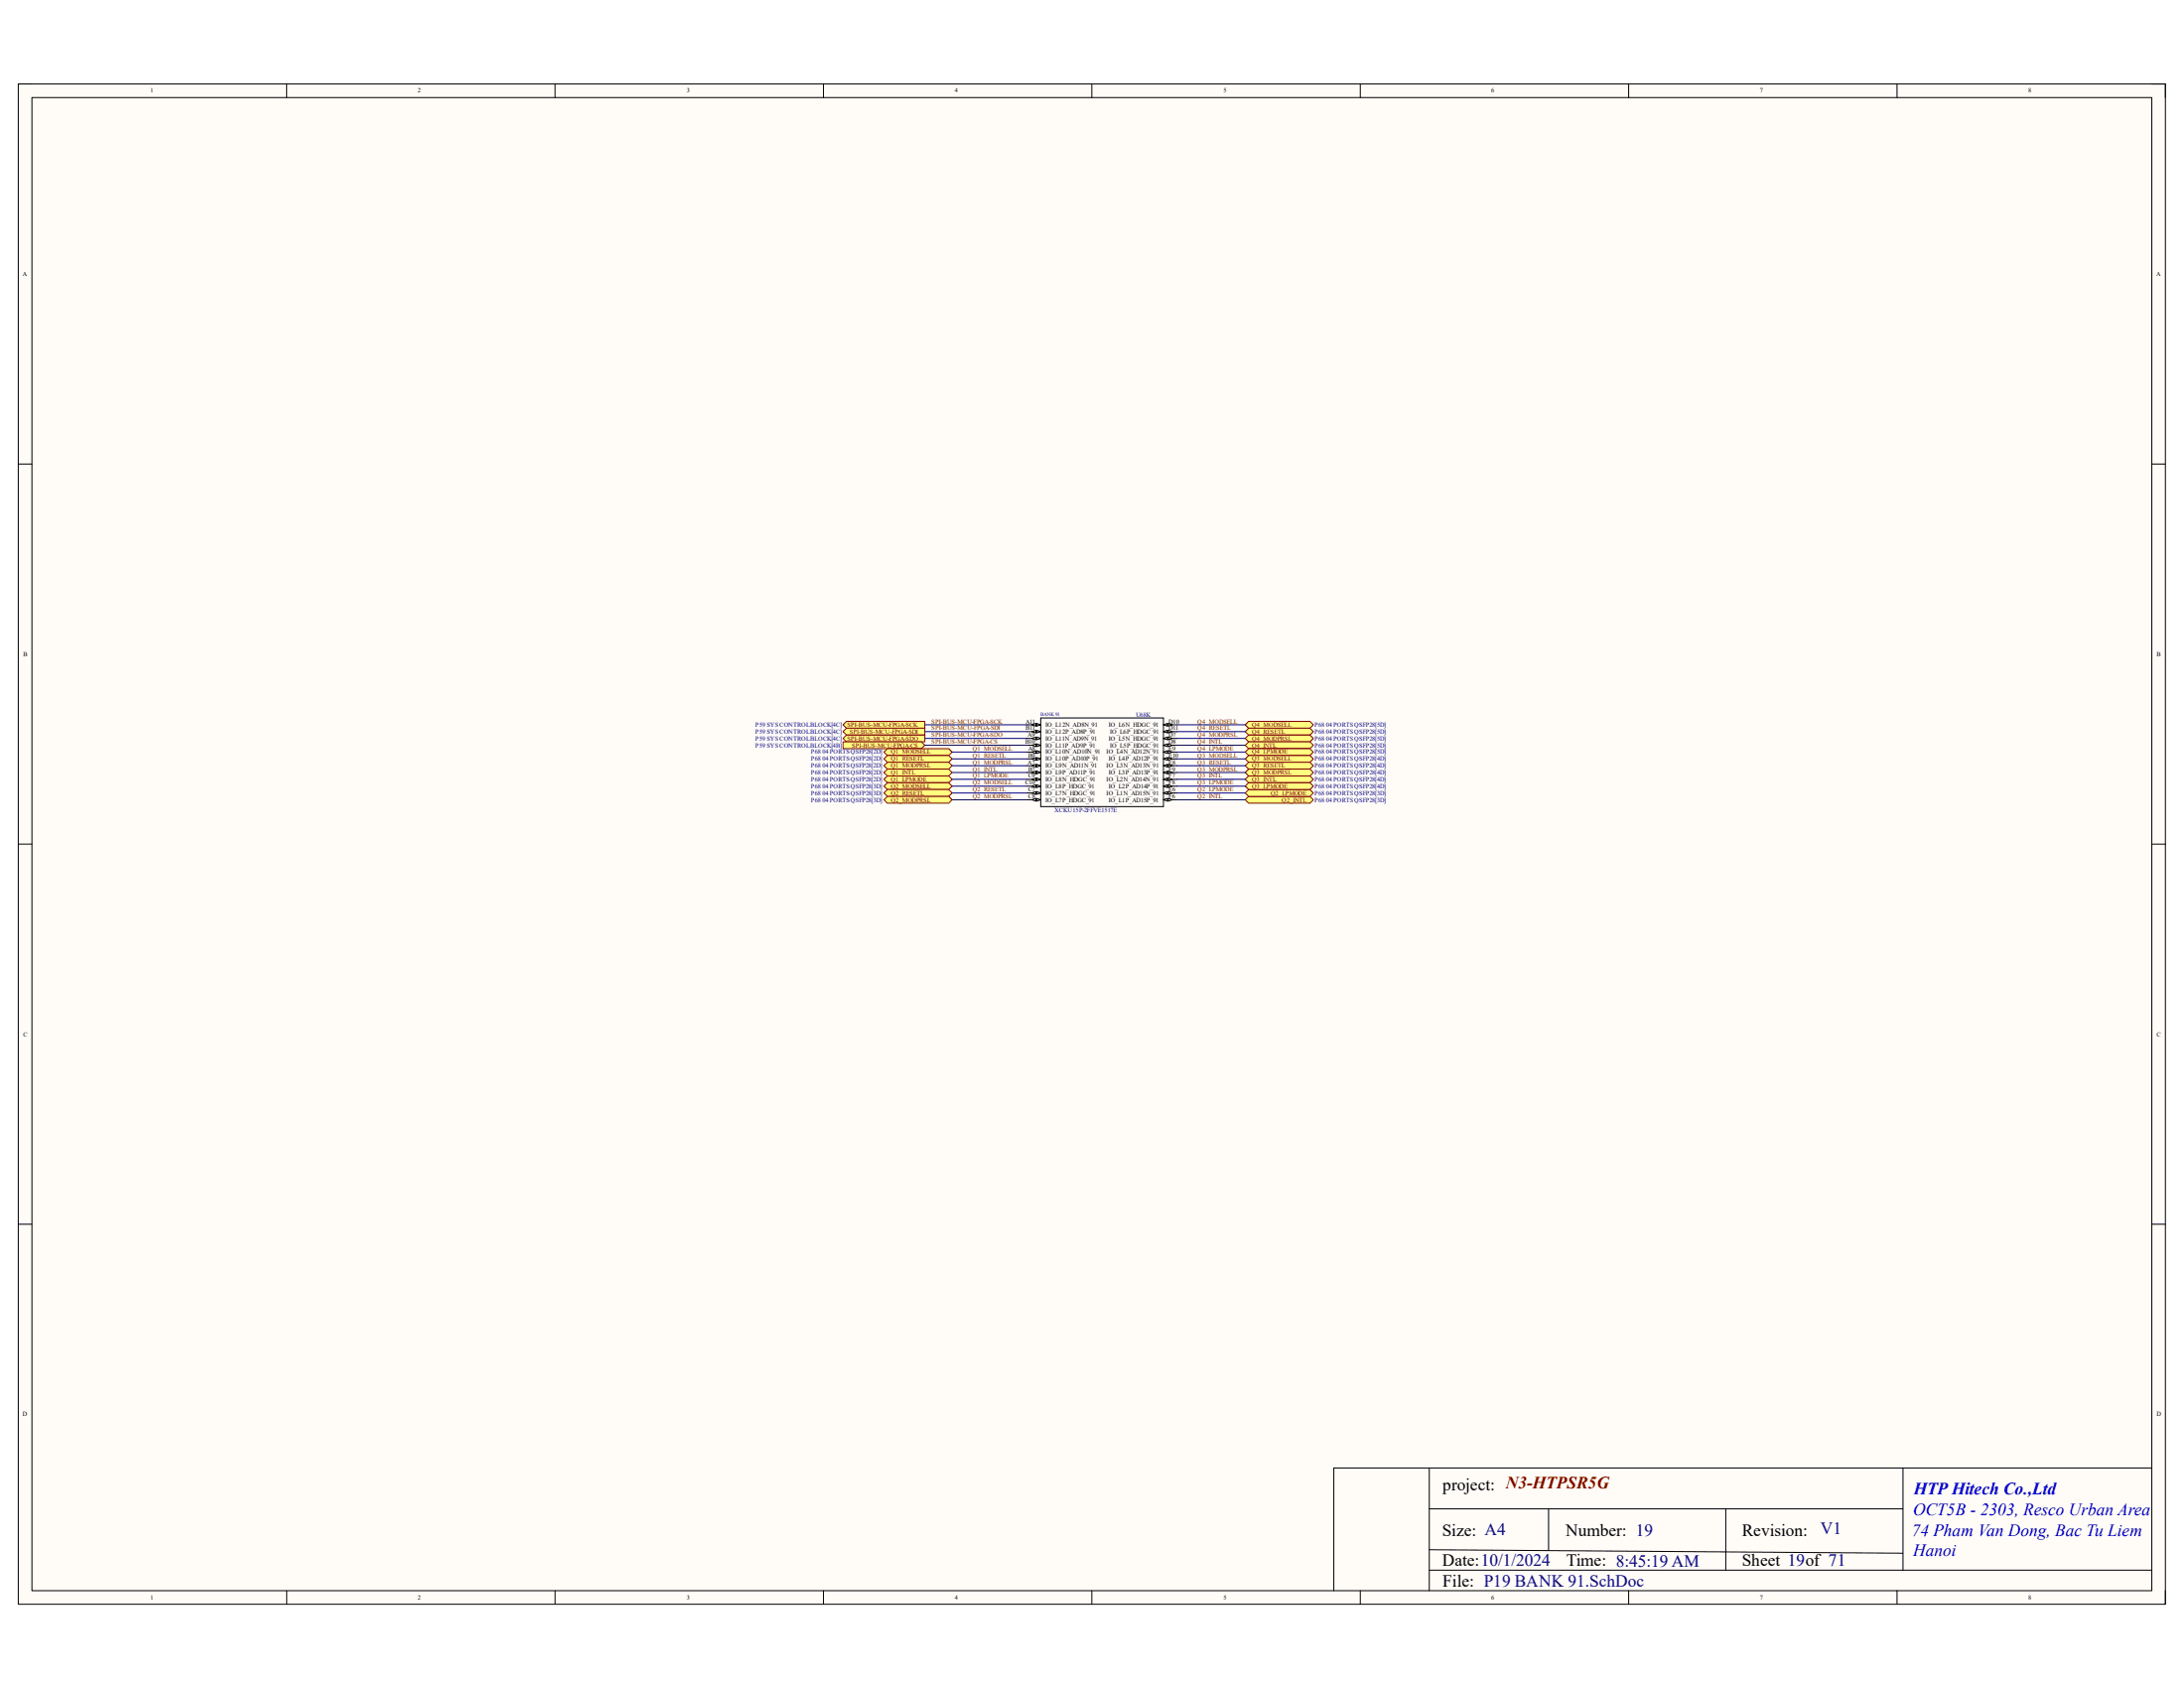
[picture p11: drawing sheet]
<svg xmlns="http://www.w3.org/2000/svg" width="279mm" height="216mm" viewBox="0 0 279 216" stroke-linecap="round" stroke-linejoin="round" font-family="sans-serif">
<path d="M2.3 10.7h274.7v194.5h-274.7z" fill-rule="evenodd" fill="#fffcf8"/>
<path d="M2.3 10.7h274.7v194.5h-274.7z" fill="none" stroke="#000" stroke-width=".13"/>
<path d="M4.1 12.5h271.2v191h-271.2z" fill-rule="evenodd" fill="#fffcf8"/>
<g fill="none" stroke="#000" stroke-width=".13">
<path d="M2.3 10.7h1.8M4.1 12.5h271.2v191h-271.2zM36.7 10.7v1.8M71 10.7v1.8M105.3 10.7v1.8M139.7 10.7v1.8M174 10.7v1.8M208.4 10.7v1.8M242.7 10.7v1.8M275.3 10.7h1.7v1.8M2.3 59.3h1.8M275.3 59.4h1.7"/>
<path d="M133.1 91.8h15.7v11.4h-15.7zM2.3 108h1.8M148.8 102.3h1.8M275.3 108h1.7M2.3 156.6h1.8M275.3 156.6h1.7M182.8 187.8v15.7M182.8 193h60.6M182.8 198.2l60.6 .5M198.1 193v5.3M220.8 193v7.8M243.4 187.8v13"/>
<path d="M275.3 187.8h-104.7v15.7M36.7 203.5v1.7M71 203.5v1.7M105.3 203.5v1.7M139.7 203.5v1.7M174 203.5v1.7M182.8 200.8h92.5M208.4 203.5v1.7M242.7 203.5v1.7M277 203.5v1.7"/>
</g>
<path d="M148.8 102.3l.6-.2v.4z" fill="#f8fcff"/>
<path d="M148.8 102.3l.6-.2v.4z" fill="none" stroke="#000" stroke-width=".13"/>
<path d="M149.4 102.1l.6 .2-.6 .2z" fill="#f8fcff"/>
<path d="M148.8 101.4h1.8M149.4 102.1l.6 .2-.6 .2z" fill="none" stroke="#000" stroke-width=".13"/>
<path d="M148.8 101.4l.6-.1v.3z" fill="#f8fcff"/>
<path d="M148.8 101.4l.6-.1v.3z" fill="none" stroke="#000" stroke-width=".13"/>
<path d="M149.4 101.3l.6 .1-.6 .2z" fill="#f8fcff"/>
<path d="M148.8 100.6h1.8M149.4 101.3l.6 .1-.6 .2z" fill="none" stroke="#000" stroke-width=".13"/>
<path d="M148.8 100.6l.6-.2v.3z" fill="#f8fcff"/>
<path d="M148.8 100.6l.6-.2v.3z" fill="none" stroke="#000" stroke-width=".13"/>
<path d="M149.4 100.4l.6 .2-.6 .1z" fill="#f8fcff"/>
<path d="M148.8 99.7h1.8M149.4 100.4l.6 .2-.6 .1z" fill="none" stroke="#000" stroke-width=".13"/>
<path d="M148.8 99.7l.6-.2v.4z" fill="#f8fcff"/>
<path d="M148.8 99.7l.6-.2v.4z" fill="none" stroke="#000" stroke-width=".13"/>
<path d="M149.4 99.5l.6 .2-.6 .2z" fill="#f8fcff"/>
<path d="M148.8 98.8h1.8M149.4 99.5l.6 .2-.6 .2z" fill="none" stroke="#000" stroke-width=".13"/>
<path d="M148.8 98.8l.6-.2v.4z" fill="#f8fcff"/>
<path d="M148.8 98.8l.6-.2v.4z" fill="none" stroke="#000" stroke-width=".13"/>
<path d="M149.4 98.6l.6 .2-.6 .2z" fill="#f8fcff"/>
<path d="M148.8 97.9h1.8M149.4 98.6l.6 .2-.6 .2z" fill="none" stroke="#000" stroke-width=".13"/>
<path d="M148.8 97.9l.6-.1v.3z" fill="#f8fcff"/>
<path d="M148.8 97.9l.6-.1v.3z" fill="none" stroke="#000" stroke-width=".13"/>
<path d="M149.4 97.8l.6 .1-.6 .2z" fill="#f8fcff"/>
<path d="M148.8 97.1h1.8M149.4 97.8l.6 .1-.6 .2z" fill="none" stroke="#000" stroke-width=".13"/>
<path d="M148.8 97.1l.6-.2v.3z" fill="#f8fcff"/>
<path d="M148.8 97.1l.6-.2v.3z" fill="none" stroke="#000" stroke-width=".13"/>
<path d="M149.4 96.9l.6 .2-.6 .1z" fill="#f8fcff"/>
<path d="M148.8 96.2h1.8M149.4 96.9l.6 .2-.6 .1z" fill="none" stroke="#000" stroke-width=".13"/>
<path d="M148.8 96.2l.6-.2v.4z" fill="#f8fcff"/>
<path d="M148.8 96.2l.6-.2v.4z" fill="none" stroke="#000" stroke-width=".13"/>
<path d="M149.4 96l.6 .2-.6 .2z" fill="#f8fcff"/>
<path d="M148.8 95.3h1.8M149.4 96l.6 .2-.6 .2z" fill="none" stroke="#000" stroke-width=".13"/>
<path d="M148.8 95.3l.6-.2v.4z" fill="#f8fcff"/>
<path d="M148.8 95.3l.6-.2v.4z" fill="none" stroke="#000" stroke-width=".13"/>
<path d="M149.4 95.1l.6 .2-.6 .2z" fill="#f8fcff"/>
<path d="M148.8 94.4h1.8M149.4 95.1l.6 .2-.6 .2z" fill="none" stroke="#000" stroke-width=".13"/>
<path d="M148.8 94.4l.6-.1v.3z" fill="#f8fcff"/>
<path d="M148.8 94.4l.6-.1v.3z" fill="none" stroke="#000" stroke-width=".13"/>
<path d="M149.4 94.3l.6 .1-.6 .2z" fill="#f8fcff"/>
<path d="M148.8 93.6h1.8M149.4 94.3l.6 .1-.6 .2z" fill="none" stroke="#000" stroke-width=".13"/>
<path d="M148.8 93.6l.6-.2v.3z" fill="#f8fcff"/>
<path d="M148.8 93.6l.6-.2v.3z" fill="none" stroke="#000" stroke-width=".13"/>
<path d="M149.4 93.4l.6 .2-.6 .1z" fill="#f8fcff"/>
<path d="M148.8 92.7h1.8M149.4 93.4l.6 .2-.6 .1z" fill="none" stroke="#000" stroke-width=".13"/>
<path d="M148.8 92.7l.6-.2v.4z" fill="#f8fcff"/>
<path d="M148.8 92.7l.6-.2v.4z" fill="none" stroke="#000" stroke-width=".13"/>
<path d="M149.4 92.5l.6 .2-.6 .2z" fill="#f8fcff"/>
<path d="M149.4 92.5l.6 .2-.6 .2zM131.4 102.3h1.7" fill="none" stroke="#000" stroke-width=".13"/>
<path d="M132.6 102.1l.5 .2-.5 .2z" fill="#f8fcff"/>
<path d="M132.6 102.1l.5 .2-.5 .2z" fill="none" stroke="#000" stroke-width=".13"/>
<path d="M132 102.3l.5-.2v.4z" fill="#f8fcff"/>
<path d="M131.4 101.4h1.7M132 102.3l.5-.2v.4z" fill="none" stroke="#000" stroke-width=".13"/>
<path d="M132.6 101.3l.5 .1-.5 .2z" fill="#f8fcff"/>
<path d="M132.6 101.3l.5 .1-.5 .2z" fill="none" stroke="#000" stroke-width=".13"/>
<path d="M132 101.4l.5-.1v.3z" fill="#f8fcff"/>
<path d="M131.4 100.6h1.7M132 101.4l.5-.1v.3z" fill="none" stroke="#000" stroke-width=".13"/>
<path d="M132.6 100.4l.5 .2-.5 .1z" fill="#f8fcff"/>
<path d="M132.6 100.4l.5 .2-.5 .1z" fill="none" stroke="#000" stroke-width=".13"/>
<path d="M132 100.6l.5-.2v.3z" fill="#f8fcff"/>
<path d="M131.4 99.7h1.7M132 100.6l.5-.2v.3z" fill="none" stroke="#000" stroke-width=".13"/>
<path d="M132.6 99.5l.5 .2-.5 .2z" fill="#f8fcff"/>
<path d="M132.6 99.5l.5 .2-.5 .2z" fill="none" stroke="#000" stroke-width=".13"/>
<path d="M132 99.7l.5-.2v.4z" fill="#f8fcff"/>
<path d="M131.4 98.8h1.7M132 99.7l.5-.2v.4z" fill="none" stroke="#000" stroke-width=".13"/>
<path d="M132.6 98.6l.5 .2-.5 .2z" fill="#f8fcff"/>
<path d="M132.6 98.6l.5 .2-.5 .2z" fill="none" stroke="#000" stroke-width=".13"/>
<path d="M132 98.8l.5-.2v.4z" fill="#f8fcff"/>
<path d="M131.4 97.9h1.7M132 98.8l.5-.2v.4z" fill="none" stroke="#000" stroke-width=".13"/>
<path d="M132.6 97.8l.5 .1-.5 .2z" fill="#f8fcff"/>
<path d="M132.6 97.8l.5 .1-.5 .2z" fill="none" stroke="#000" stroke-width=".13"/>
<path d="M132 97.9l.5-.1v.3z" fill="#f8fcff"/>
<path d="M131.4 97.1h1.7M132 97.9l.5-.1v.3z" fill="none" stroke="#000" stroke-width=".13"/>
<path d="M132.6 96.9l.5 .2-.5 .1z" fill="#f8fcff"/>
<path d="M132.6 96.9l.5 .2-.5 .1z" fill="none" stroke="#000" stroke-width=".13"/>
<path d="M132 97.1l.5-.2v.3z" fill="#f8fcff"/>
<path d="M131.4 96.2h1.7M132 97.1l.5-.2v.3z" fill="none" stroke="#000" stroke-width=".13"/>
<path d="M132.6 96l.5 .2-.5 .2z" fill="#f8fcff"/>
<path d="M132.6 96l.5 .2-.5 .2z" fill="none" stroke="#000" stroke-width=".13"/>
<path d="M132 96.2l.5-.2v.4z" fill="#f8fcff"/>
<path d="M131.4 95.3h1.7M132 96.2l.5-.2v.4z" fill="none" stroke="#000" stroke-width=".13"/>
<path d="M132.6 95.1l.5 .2-.5 .2z" fill="#f8fcff"/>
<path d="M132.6 95.1l.5 .2-.5 .2z" fill="none" stroke="#000" stroke-width=".13"/>
<path d="M132 95.3l.5-.2v.4z" fill="#f8fcff"/>
<path d="M131.4 94.4h1.7M132 95.3l.5-.2v.4z" fill="none" stroke="#000" stroke-width=".13"/>
<path d="M132.6 94.3l.5 .1-.5 .2z" fill="#f8fcff"/>
<path d="M132.6 94.3l.5 .1-.5 .2z" fill="none" stroke="#000" stroke-width=".13"/>
<path d="M132 94.4l.5-.1v.3z" fill="#f8fcff"/>
<path d="M131.4 93.6h1.7M132 94.4l.5-.1v.3z" fill="none" stroke="#000" stroke-width=".13"/>
<path d="M132.6 93.4l.5 .2-.5 .1z" fill="#f8fcff"/>
<path d="M132.6 93.4l.5 .2-.5 .1z" fill="none" stroke="#000" stroke-width=".13"/>
<path d="M132 93.6l.5-.2v.3z" fill="#f8fcff"/>
<path d="M131.4 92.7h1.7M132 93.6l.5-.2v.3z" fill="none" stroke="#000" stroke-width=".13"/>
<path d="M132.6 92.5l.5 .2-.5 .2z" fill="#f8fcff"/>
<path d="M132.6 92.5l.5 .2-.5 .2z" fill="none" stroke="#000" stroke-width=".13"/>
<path d="M132 92.7l.5-.2v.4z" fill="#f8fcff"/>
<path d="M132 92.7l.5-.2v.4z" fill="none" stroke="#000" stroke-width=".13"/>
<path d="M107.8 92.7l.5-.4h10v.8h-10z" fill-rule="evenodd" fill="#ffff80"/>
<path d="M107.8 92.7l.5-.4h10v.8h-10z" fill="none" stroke="#800000" stroke-width=".13"/>
<path d="M107.8 93.6l.5-.5h10v.9h-10z" fill-rule="evenodd" fill="#ffff80"/>
<path d="M107.8 93.6l.5-.5h10v.9h-10z" fill="none" stroke="#800000" stroke-width=".13"/>
<path d="M107.8 94.4l.5-.4h10v.9h-10z" fill-rule="evenodd" fill="#ffff80"/>
<path d="M107.8 94.4l.5-.4h10v.9h-10z" fill="none" stroke="#800000" stroke-width=".13"/>
<path d="M107.8 94.9h10.1l.4 .4-.4 .5h-10.1z" fill-rule="evenodd" fill="#ffff80"/>
<path d="M107.8 94.9h10.1l.4 .4-.4 .5h-10.1z" fill="none" stroke="#800000" stroke-width=".13"/>
<path d="M113.1 96.2l.4-.4h7.9l.4 .4-.4 .4h-7.9z" fill-rule="evenodd" fill="#ffff80"/>
<path d="M113.1 96.2l.4-.4h7.9l.4 .4-.4 .4h-7.9z" fill="none" stroke="#800000" stroke-width=".13"/>
<path d="M113.1 97.1l.4-.5h7.9l.4 .5-.4 .4h-7.9z" fill-rule="evenodd" fill="#ffff80"/>
<path d="M113.1 97.1l.4-.5h7.9l.4 .5-.4 .4h-7.9z" fill="none" stroke="#800000" stroke-width=".13"/>
<path d="M113.1 97.9l.4-.4h7.9l.4 .4-.4 .5h-7.9z" fill-rule="evenodd" fill="#ffff80"/>
<path d="M113.1 97.9l.4-.4h7.9l.4 .4-.4 .5h-7.9z" fill="none" stroke="#800000" stroke-width=".13"/>
<path d="M113.1 98.8l.4-.4h7.9l.4 .4-.4 .4h-7.9z" fill-rule="evenodd" fill="#ffff80"/>
<path d="M113.1 98.8l.4-.4h7.9l.4 .4-.4 .4h-7.9z" fill="none" stroke="#800000" stroke-width=".13"/>
<path d="M113.1 99.7l.4-.5h7.9l.4 .5-.4 .4h-7.9z" fill-rule="evenodd" fill="#ffff80"/>
<path d="M113.1 99.7l.4-.5h7.9l.4 .5-.4 .4h-7.9z" fill="none" stroke="#800000" stroke-width=".13"/>
<path d="M113.1 100.6l.4-.5h7.9l.4 .5-.4 .4h-7.9z" fill-rule="evenodd" fill="#ffff80"/>
<path d="M113.1 100.6l.4-.5h7.9l.4 .5-.4 .4h-7.9z" fill="none" stroke="#800000" stroke-width=".13"/>
<path d="M113.1 101.4l.4-.4h7.9l.4 .4-.4 .5h-7.9z" fill-rule="evenodd" fill="#ffff80"/>
<path d="M113.1 101.4l.4-.4h7.9l.4 .4-.4 .5h-7.9z" fill="none" stroke="#800000" stroke-width=".13"/>
<path d="M113.1 102.3l.4-.4h7.9l.4 .4-.4 .4h-7.9z" fill-rule="evenodd" fill="#ffff80"/>
<path d="M113.1 102.3l.4-.4h7.9l.4 .4-.4 .4h-7.9z" fill="none" stroke="#800000" stroke-width=".13"/>
<path d="M159.7 101.9h7.9l.4 .4-.4 .4h-7.9l-.4-.4z" fill-rule="evenodd" fill="#ffff80"/>
<path d="M159.7 101.9h7.9l.4 .4-.4 .4h-7.9l-.4-.4z" fill="none" stroke="#800000" stroke-width=".13"/>
<path d="M159.7 101h7.9l.4 .4-.4 .5h-7.9l-.4-.5z" fill-rule="evenodd" fill="#ffff80"/>
<path d="M159.7 101h7.9l.4 .4-.4 .5h-7.9l-.4-.5z" fill="none" stroke="#800000" stroke-width=".13"/>
<path d="M159.7 92.3h7.9l.4 .4-.4 .4h-7.9l-.4-.4z" fill-rule="evenodd" fill="#ffff80"/>
<path d="M159.7 92.3h7.9l.4 .4-.4 .4h-7.9l-.4-.4z" fill="none" stroke="#800000" stroke-width=".13"/>
<path d="M159.7 93.1h7.9l.4 .5-.4 .4h-7.9l-.4-.4z" fill-rule="evenodd" fill="#ffff80"/>
<path d="M159.7 93.1h7.9l.4 .5-.4 .4h-7.9l-.4-.4z" fill="none" stroke="#800000" stroke-width=".13"/>
<path d="M159.7 94h7.9l.4 .4-.4 .5h-7.9l-.4-.5z" fill-rule="evenodd" fill="#ffff80"/>
<path d="M159.7 94h7.9l.4 .4-.4 .5h-7.9l-.4-.5z" fill="none" stroke="#800000" stroke-width=".13"/>
<path d="M159.7 94.9h7.9l.4 .4-.4 .5h-7.9l-.4-.5z" fill-rule="evenodd" fill="#ffff80"/>
<path d="M159.7 94.9h7.9l.4 .4-.4 .5h-7.9l-.4-.5z" fill="none" stroke="#800000" stroke-width=".13"/>
<path d="M159.7 95.8h7.9l.4 .4-.4 .4h-7.9l-.4-.4z" fill-rule="evenodd" fill="#ffff80"/>
<path d="M159.7 95.8h7.9l.4 .4-.4 .4h-7.9l-.4-.4z" fill="none" stroke="#800000" stroke-width=".13"/>
<path d="M159.7 96.6h7.9l.4 .5-.4 .4h-7.9l-.4-.4z" fill-rule="evenodd" fill="#ffff80"/>
<path d="M159.7 96.6h7.9l.4 .5-.4 .4h-7.9l-.4-.4z" fill="none" stroke="#800000" stroke-width=".13"/>
<path d="M159.7 97.5h7.9l.4 .4-.4 .5h-7.9l-.4-.5z" fill-rule="evenodd" fill="#ffff80"/>
<path d="M159.7 97.5h7.9l.4 .4-.4 .5h-7.9l-.4-.5z" fill="none" stroke="#800000" stroke-width=".13"/>
<path d="M159.7 98.4h7.9l.4 .4-.4 .4h-7.9l-.4-.4z" fill-rule="evenodd" fill="#ffff80"/>
<path d="M159.7 98.4h7.9l.4 .4-.4 .4h-7.9l-.4-.4z" fill="none" stroke="#800000" stroke-width=".13"/>
<path d="M159.7 99.2h7.9l.4 .5-.4 .4h-7.9l-.4-.4z" fill-rule="evenodd" fill="#ffff80"/>
<path d="M159.7 99.2h7.9l.4 .5-.4 .4h-7.9l-.4-.4z" fill="none" stroke="#800000" stroke-width=".13"/>
<path d="M159.7 100.1h7.9l.4 .5-.4 .4h-7.9l-.4-.4z" fill-rule="evenodd" fill="#ffff80"/>
<path d="M159.7 100.1h7.9l.4 .5-.4 .4h-7.9l-.4-.4z" fill="none" stroke="#800000" stroke-width=".13"/>
<g fill="none" stroke="#000080" stroke-width=".13">
<path d="M118.3 92.7h13.1M118.3 95.3h13.1M118.3 94.4h13.1M118.3 93.6h13.1M121.8 99.7h9.6M121.8 98.8h9.6M121.8 97.9h9.6M121.8 97.1h9.6M121.8 96.2h9.6M150.6 92.7h8.7M150.6 95.3h8.7M150.6 94.4h8.7"/>
<path d="M150.6 93.6h8.7M150.6 99.7h8.7M150.6 98.8h8.7M150.6 97.9h8.7M150.6 97.1h8.7M150.6 96.2h8.7M121.8 102.3h9.6M121.8 101.4h9.6M121.8 100.6h9.6M150.6 102.3h8.7M150.6 101.4h8.7M150.6 100.6h8.7"/>
</g>
<g font-size="2.2">
<text x="184.6" y="190.6">project: N3-HTPSR5G</text>
<text x="184.5" y="196.4">Size: A4</text>
<text x="200.3" y="196.4">Number: 19</text>
<text x="222.8" y="196.4">Revision:</text>
<text x="184.5" y="200.3">Date:10/1/2024</text>
<text x="184.6" y="202.9">File: P19 BANK 91.SchDoc</text>
<text x="200.4" y="200.3">Time: 8:45:19 AM</text>
<text x="222.8" y="200.3">Sheet 19of 71</text>
</g>
<g font-size="2.2" fill="#00f">
<text x="244.8" y="191.2">HTP Hitech Co.,Ltd</text>
<text x="244.6" y="196.5">74 Pham Van Dong, Bac Tu Liem</text>
<text x="244.7" y="193.8">OCT5B - 2303, Resco Urban Area</text>
<text x="244.7" y="199.1">Hanoi</text>
</g>
<text font-size="2.2" fill="#000080" x="232.9" y="196.3">V1</text>
<g font-size=".8">
<text x="19.2" y="11.9">1</text>
<text x="53.5" y="11.9">2</text>
<text x="87.8" y="11.9">3</text>
<text x="122.1" y="11.9">4</text>
<text x="156.5" y="11.9">5</text>
<text x="190.8" y="11.9">6</text>
<text x="225.1" y="11.9">7</text>
<text x="259.5" y="11.9">8</text>
<text x="2.9" y="35.3">A</text>
<text x="275.8" y="35.3">A</text>
<text x="3" y="83.9">B</text>
<text x="275.9" y="83.9">B</text>
<text x="131.1" y="95.1">B10</text>
<text x="131.2" y="92.5">A11</text>
<text x="131.2" y="93.4">B11</text>
<text x="131.5" y="94.3">A9</text>
<text x="133.7" y="95.6">IO_L11P_AD9P_91</text>
<text x="133.7" y="94.7">IO_L11N_AD9N_91</text>
<text x="133.7" y="93.9">IO_L12P_AD8P_91</text>
<text x="133.7" y="93">IO_L12N_AD8N_91</text>
<text x="141.8" y="94.7">IO_L5N_HDGC_91</text>
<text x="141.8" y="93">IO_L6N_HDGC_91</text>
<text x="142" y="95.6">IO_L5P_HDGC_91</text>
<text x="142" y="93.9">IO_L6P_HDGC_91</text>
<text x="149.5" y="95.1">D8</text>
<text x="149.5" y="94.3">D7</text>
<text x="149.5" y="93.4">D11</text>
<text x="149.5" y="92.5">D10</text>
<text x="131.1" y="100.4">C10</text>
<text x="131.5" y="97.7">A7</text>
<text x="131.5" y="101.3">C7</text>
<text x="131.5" y="99.5">C9</text>
<text x="131.5" y="98.6">B7</text>
<text x="131.5" y="96.9">B9</text>
<text x="131.5" y="96">A8</text>
<text x="133.7" y="101.7">IO_L7N_HDGC_91</text>
<text x="133.7" y="100.8">IO_L8P_HDGC_91</text>
<text x="133.7" y="99.9">IO_L8N_HDGC_91</text>
<text x="133.7" y="99.1">IO_L9P_AD11P_91</text>
<text x="133.7" y="98.2">IO_L9N_AD11N_91</text>
<text x="133.7" y="97.3">IO_L10P_AD10P_91</text>
<text x="133.7" y="96.4">IO_L10N_AD10N_91</text>
<text x="141.6" y="101.7">IO_L1N_AD15N_91</text>
<text x="141.6" y="99.9">IO_L2N_AD14N_91</text>
<text x="141.6" y="98.2">IO_L3N_AD13N_91</text>
<text x="141.6" y="96.4">IO_L4N_AD12N_91</text>
<text x="141.8" y="100.8">IO_L2P_AD14P_91</text>
<text x="141.8" y="99.1">IO_L3P_AD13P_91</text>
<text x="141.8" y="97.3">IO_L4P_AD12P_91</text>
<text x="149.5" y="101.3">E6</text>
<text x="149.5" y="100.4">F8</text>
<text x="149.5" y="99.5">F7</text>
<text x="149.5" y="98.6">F9</text>
<text x="149.5" y="97.7">E8</text>
<text x="149.5" y="96.9">E10</text>
<text x="149.5" y="96">E9</text>
<text x="131.6" y="102.1">C8</text>
<text x="133.7" y="102.6">IO_L7P_HDGC_91</text>
<text x="141.8" y="102.6">IO_L1P_AD15P_91</text>
<text x="149.5" y="102.1">F6</text>
<text x="3" y="132.5">C</text>
<text x="275.9" y="132.5">C</text>
<text x="2.9" y="181.1">D</text>
<text x="275.9" y="181.1">D</text>
<text x="19.2" y="204.6">1</text>
<text x="53.5" y="204.6">2</text>
<text x="87.8" y="204.6">3</text>
<text x="122.1" y="204.6">4</text>
<text x="156.5" y="204.6">5</text>
<text x="190.8" y="204.6">6</text>
<text x="225.1" y="204.6">7</text>
<text x="259.5" y="204.6">8</text>
</g>
<g font-size=".8" fill="#000080">
<text x="96.6" y="93">P59 SYS CONTROL BLOCK[4C]</text>
<text x="96.6" y="93.9">P59 SYS CONTROL BLOCK[4C]</text>
<text x="96.6" y="94.7">P59 SYS CONTROL BLOCK[4C]</text>
<text x="96.6" y="95.6">P59 SYS CONTROL BLOCK[4B]</text>
<text x="145.3" y="91.7">U68K</text>
<text x="168.2" y="93">P68 04 PORTS QSFP28[5D]</text>
<text x="168.2" y="93.9">P68 04 PORTS QSFP28[5D]</text>
<text x="168.2" y="94.7">P68 04 PORTS QSFP28[5D]</text>
<text x="168.2" y="95.6">P68 04 PORTS QSFP28[5D]</text>
<text x="103.8" y="96.4">P68 04 PORTS QSFP28[2D]</text>
<text x="103.8" y="97.3">P68 04 PORTS QSFP28[2D]</text>
<text x="103.8" y="98.2">P68 04 PORTS QSFP28[2D]</text>
<text x="103.8" y="99.1">P68 04 PORTS QSFP28[2D]</text>
<text x="103.8" y="99.9">P68 04 PORTS QSFP28[2D]</text>
<text x="103.8" y="100.8">P68 04 PORTS QSFP28[3D]</text>
<text x="103.8" y="101.7">P68 04 PORTS QSFP28[3D]</text>
<text x="168.2" y="101.7">P68 04 PORTS QSFP28[3D]</text>
<text x="168.2" y="96.4">P68 04 PORTS QSFP28[5D]</text>
<text x="168.2" y="97.3">P68 04 PORTS QSFP28[4D]</text>
<text x="168.2" y="98.2">P68 04 PORTS QSFP28[4D]</text>
<text x="168.2" y="99.1">P68 04 PORTS QSFP28[4D]</text>
<text x="168.2" y="99.9">P68 04 PORTS QSFP28[4D]</text>
<text x="168.2" y="100.8">P68 04 PORTS QSFP28[4D]</text>
<text x="103.8" y="102.6">P68 04 PORTS QSFP28[3D]</text>
<text x="134.9" y="103.8">XCKU15P-2FFVE1517E</text>
<text x="168.2" y="102.6">P68 04 PORTS QSFP28[3D]</text>
</g>
<g font-size=".8" fill="#800000">
<text x="108.4" y="93">SPI-BUS-MCU-FPGA-SCK</text>
<text x="108.4" y="94.7">SPI-BUS-MCU-FPGA-SDO</text>
<text x="108.7" y="93.9">SPI-BUS-MCU-FPGA-SDI</text>
<text x="109" y="95.6">SPI-BUS-MCU-FPGA-CS</text>
<text x="119.2" y="92.5">SPI-BUS-MCU-FPGA-SCK</text>
<text x="119.2" y="93.4">SPI-BUS-MCU-FPGA-SDI</text>
<text x="119.2" y="94.3">SPI-BUS-MCU-FPGA-SDO</text>
<text x="119.2" y="95.1">SPI-BUS-MCU-FPGA-CS</text>
<text x="153.2" y="92.5">Q4_MODSELL</text>
<text x="153.2" y="93.4">Q4_RESETL</text>
<text x="153.2" y="94.3">Q4_MODPRSL</text>
<text x="153.2" y="95.1">Q4_INTL</text>
<text x="160.1" y="93">Q4_MODSELL</text>
<text x="160.1" y="93.9">Q4_RESETL</text>
<text x="160.1" y="94.7">Q4_MODPRSL</text>
<text x="160.1" y="95.6">Q4_INTL</text>
<text x="114" y="96.4">Q1_MODSELL</text>
<text x="114" y="97.3">Q1_RESETL</text>
<text x="114" y="98.2">Q1_MODPRSL</text>
<text x="114" y="99.1">Q1_INTL</text>
<text x="114" y="99.9">Q1_LPMODE</text>
<text x="114" y="100.8">Q2_MODSELL</text>
<text x="114" y="101.7">Q2_RESETL</text>
<text x="124.4" y="100.4">Q2_MODSELL</text>
<text x="124.4" y="101.3">Q2_RESETL</text>
<text x="124.4" y="96">Q1_MODSELL</text>
<text x="124.4" y="96.9">Q1_RESETL</text>
<text x="124.4" y="97.7">Q1_MODPRSL</text>
<text x="124.4" y="99.5">Q1_LPMODE</text>
<text x="124.4" y="98.6">Q1_INTL</text>
<text x="153.2" y="96.9">Q3_MODSELL</text>
<text x="153.2" y="97.7">Q3_RESETL</text>
<text x="153.2" y="98.6">Q3_MODPRSL</text>
<text x="153.2" y="100.4">Q3_LPMODE</text>
<text x="153.2" y="99.5">Q3_INTL</text>
<text x="153.2" y="96">Q4_LPMODE</text>
<text x="153.2" y="101.3">Q2_LPMODE</text>
<text x="160.1" y="96.4">Q4_LPMODE</text>
<text x="160.1" y="97.3">Q3_MODSELL</text>
<text x="160.1" y="98.2">Q3_RESETL</text>
<text x="160.1" y="99.1">Q3_MODPRSL</text>
<text x="160.1" y="99.9">Q3_INTL</text>
<text x="160.1" y="100.8">Q3_LPMODE</text>
<text x="162.6" y="101.7">Q2_LPMODE</text>
<text x="114" y="102.6">Q2_MODPRSL</text>
<text x="124.4" y="102.1">Q2_MODPRSL</text>
<text x="153.2" y="102.1">Q2_INTL</text>
<text x="164" y="102.6">Q2_INTL</text>
</g>
<text font-size=".6" fill="#000080" x="133.1" y="91.5">BANK 91</text>
</svg>
